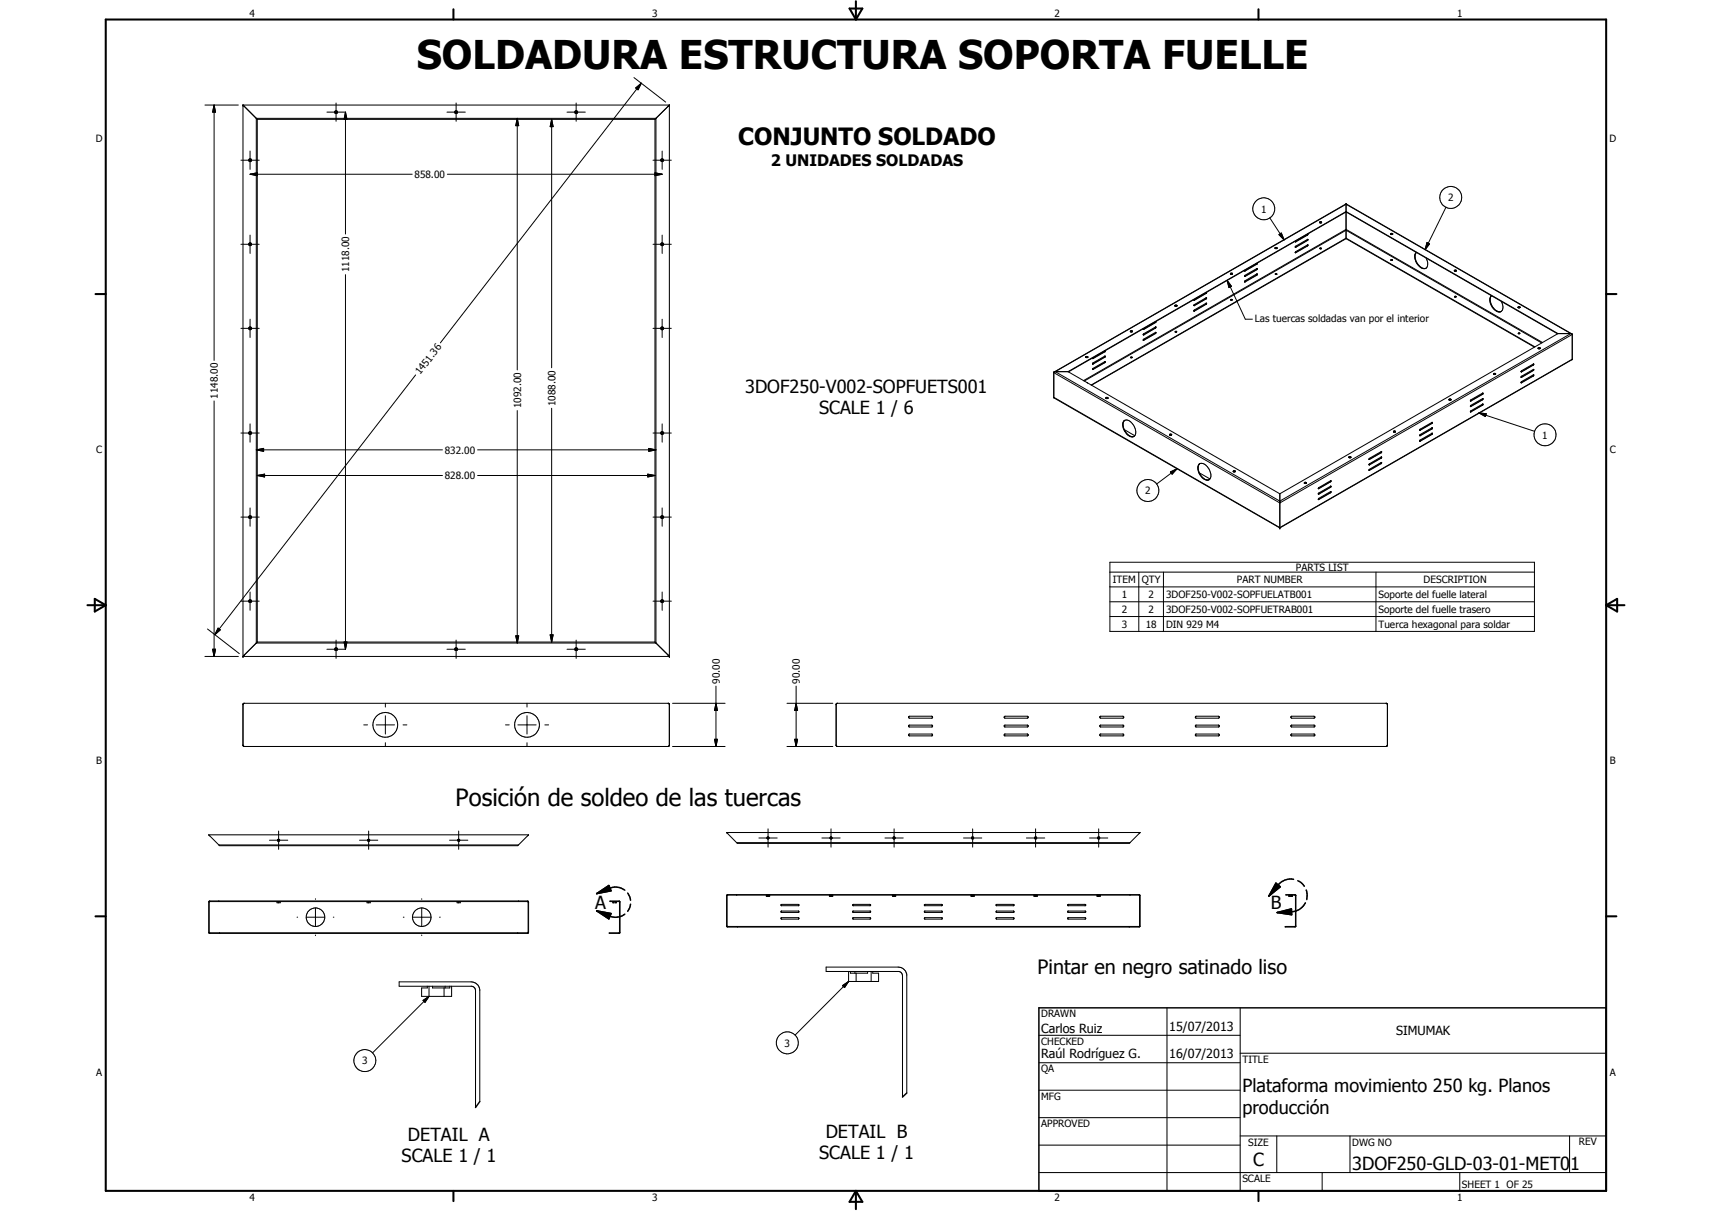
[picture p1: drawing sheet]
<svg xmlns="http://www.w3.org/2000/svg" width="594mm" height="420mm" viewBox="0 0 594 420" stroke-linecap="round" stroke-linejoin="round" font-family="sans-serif">
<g fill="none" stroke="#000" stroke-width=".35">
<path d="M71.1 36.4h11.6M74.3 36.4l.5 2.5h-1zM74.3 36.4v88.7M84.3 36.4v191.4M84.3 36.4l5 5M84.3 36.4h148M113.4 38.9h6.4M116.4 38.8l.3-.1 .2 .3-.4 .1zM116.6 35.7v6.4M119.9 38.9l.5 2.5h-1zM119.9 38.9v42.3M119.9 38.9l.5 2.5"/>
<path d="M119.9 38.9l-.5 2.5M155.1 38.9h6.4M158 38.8l.5-.1v.4h-.4zM158.3 35.7v6.4M158.5 38.7v.1M196.8 38.9h6.3M199.9 35.7v6.4M220 26.9l11 8.5M220.6 30.5l1.9-1.6-1.1 2.3zM222.5 28.9l-69.7 90.1M232.3 36.4v191.4M232.3 36.4l-4.7 4.7"/>
<path d="M83.6 55.6h6.4M86.8 52.4v6.4M89.3 41.4v181.4M89.3 41.4h138M89.3 59.9l-2.5 .6M179.5 41.1l.5 2.5h-1zM179.5 41.1v87.3M191.4 41.4l.5 2.5h-1zM191.4 41.4v86.2M226.6 55.6h6.4M227.3 59.9l2.5 .6-2.5 .5zM227.3 41.4v181.4"/>
<path d="M227.3 59.9l2.5 .6M227.6 41.1l-.3 .3M227.6 41.1v182M227.6 41.1h-138.7v182h138.7M229.8 52.4v6.4M86.8 60.5l2.5-.6v1.1zM86.8 60.5h56.2M86.8 60.5l2.5 .5M155.2 60.5h74.6M229.8 60.5l-2.5 .5M440.6 75.6l5 7.6M457.9 77.2l.2-.2 .5 .2"/>
<path d="M458 77.1h.6l-.4 .3zM458.1 77.3h.4M467.1 70.7v12.1M467.1 70.7l-101.3 58.4M467.1 70.7l78.3 45.1M501.8 71.9l-7.3 14.7M83.6 84.8h6.4M86.6 84.5l.4 .1-.1 .4-.4-.2zM86.8 81.6v6.3M119.9 95.3v130M226.6 84.8h6.4M229.6 84.6l.3-.1 .1 .4-.3 .1z"/>
<path d="M229.8 81.6v6.3M425.8 97.3l1.5 2.1-.8 .4zM425.8 97.3l6.3 13.4h2.5M427 95h.7M427 95l.2 .2M427 95a.37 .37 0 0 1 .3-.3 .37 .37 0 0 1 .4 .3M427.1 95.1v.1M427.2 95l-.1 .1M427.2 95h.3M427.2 95.2h.3M427.5 95v.1M427.5 95.1v.1"/>
<path d="M427.7 95l-.2 .2M431.9 94h.1M431.9 94l.1 .1M431.9 97.7h.1M431.9 97.7l.1 .1M431.9 95.9h.1M431.9 93.8v.2M431.9 95.8l.1 .1M431.9 95.8v.1M432 97.5l-.1 .2M432 94v.1M432 97.4v.1"/>
<path d="M436 91.6l.1 .1M436 91.6l-4.1 2.4M436 93.5l-4.1 2.3M436 95.4l.1 .1M436 95.4l-4.1 2.3M436 93.5l.1 .1M436.1 91.7l-4.1 2.3M436.1 93.6l-4.1 2.3M436.1 95.5l.1-.5-4.2 2.4M436.1 95.5l-4.1 2.3M436.2 91.4l-.2 .2M436.2 95.1l-.2 .3"/>
<path d="M436.2 93.1l-.2 .4M436.2 95v.1M436.2 93.1l-4.2 2.4-.1 .4M436.2 93.1l-.1 .5M436.3 91.3l-.2 .4M442.5 86.1h.6M442.5 86.1l.2-.2 .4 .2M442.5 95.2h.6M442.5 95.2l.2-.2 .4 .2M442.6 86.2h.1M442.7 86.1l-.1 .1M442.7 86.1h.1"/>
<path d="M442.7 86.1l.3 .1M443 86.2h.1M443.8 81.4l.8-.5 1 2.3zM449.4 85.7h.1M449.4 85.7l.3 .1M449.4 87.6h.1M449.4 87.6l.1 .1M449.4 83.9h.3M449.5 83.7l-.1 .2M449.5 85.7l.2 .1M449.5 87.6l.2 .1M449.5 87.7h.1"/>
<path d="M449.5 83.8l.2 .1M449.5 83.8l-.1 .1M449.7 87.7h-.1M453.6 81.5l-4.1 2.3M453.6 83.4h.1M453.6 83.4l-4.1 2.3M453.6 85.3h.1M453.6 85.3l-4.1 2.3M453.6 81.5l.1 .1M453.7 81.6l-4 2.3M453.7 83.4l-4 2.4M453.7 85.3l-4 2.4"/>
<path d="M453.8 83.1l-.2 .3M453.8 84.9l-.2 .4M453.8 83l-4.1 2.4-.3 .3M453.8 83l-.1 .4M453.8 84.9l-.1 .4M453.8 84.9l-4.2 2.4-.2 .3M453.8 81.2l-.2 .3M453.8 81.2l-.1 .4M458 86.1l.3-.1 .2 .2-.3 .2zM458 86.3h.5M467.1 82.8l-88.4 50.8M467.1 82.8l65.4 37.6"/>
<path d="M482.6 81.2h.7M482.7 90.3l.1-.3 .4 .3M482.7 90.3h.5M482.7 81.3v.1M482.7 81.3l.4 .1M491.3 87.8a4.3 4.3 0 0 0 3.1 5.4M491.5 87.5a3.7 3.7 0 0 0 1.1 5 1.58 1.58 0 0 0 2.1 .7 1.58 1.58 0 0 0 .7-2.1l-.5-1.6M495.2 84.2l.9 .4-1.6 2zM504.6 94h.8M504.8 94l.4 .1M504.8 94v.1M505.4 94l-.2 .1"/>
<path d="M505.4 94l-.4-.3-.3 .1 .1 .2M83.6 113.9h6.4M86.6 113.7h.4l-.1 .5-.4-.2zM86.8 110.7v6.4M226.6 113.9h6.4M229.6 113.7h.3l.1 .4-.3 .1zM229.8 110.7v6.4M392.3 115.1l.3-.4 .4 .4M392.3 115.1h.7M392.3 115.1h.1M392.3 115.1h.5M392.4 115.1h.1"/>
<path d="M392.4 115.1h.4M392.8 115.1h.1M393 115.1h-.2M396.7 114.2h.1M396.7 114.2l.2 .1M396.7 118l.2 .1M396.7 116.1h.1M396.7 116.1l.2 .1M396.7 114v.2M396.8 114.2l.1 .1M396.8 118l.1 .1M396.8 118h-.1"/>
<path d="M396.8 116.1l.1 .1M400.8 111.9h.2M400.8 111.9l-4 2.3M400.8 113.8l-4 2.3M400.8 115.7l-4 2.3M400.8 115.7h.2M400.8 113.8h.2M400.9 115.6l-.1 .1M401 111.6l-.2 .3M401 113.4l-.2 .4M401 115.3l-.1 .3M401 113.8l.1-.4-4.3 2.4-.1 .3"/>
<path d="M401 115.3v.4M401 111.9l-4.1 2.4M401 115.3l-4.1 2.3-.2 .4M401 115.7l-4.1 2.4M401 113.8l-4.1 2.4M401.1 111.5l-.1 .4M407.7 106.1h.7M407.7 106l.5-.2 .2 .4-.4 .1zM407.8 115.1l.4 .1M407.8 115.1h.1M407.8 115.1l.4-.2 .1 .3M408.3 115.1l-.5 .1"/>
<path d="M408.3 106.2l-.4 .1M408.3 115.1v.1M408.3 115.2h-.1M414.3 106h.2M414.3 107.8v.1M414.3 107.9h.1M414.3 107.9h.2M414.3 104.1h.1M414.3 104.1l.2 .1M414.3 103.9v.2M414.4 106h.1M414.4 106h-.1"/>
<path d="M414.4 107.9h.1M414.4 104.1l.1 .1M418.4 101.7l-4 2.4M418.4 103.6l.1 .1M418.4 103.6l-4 2.4M418.4 105.5l-4 2.4M418.4 105.5l.1 .1M418.4 101.7l.1 .1M418.5 101.8l-4 2.4M418.5 103.3v.4M418.5 103.7l-4 2.3M418.5 103.3l-4.1 2.4-.1 .3"/>
<path d="M418.5 105.2l-4.2 2.6M418.5 105.2l.2 .1M418.5 105.6l-4 2.3M418.6 103.3l-.2 .3M418.6 105.2l-.2 .3M418.6 101.5l-.2 .2M418.7 101.4l-.2 .4M418.7 105.3h.1M418.7 105.3l-.2 .3M427.1 104.1h.5M427.1 104v.1M427.1 104l.2-.2 .3 .3"/>
<path d="M504.8 103h.5M504.8 102.9l.4-.1 .1 .2-.3 .1zM517.3 102.7l.3-.1a4 4 0 0 0 3.1 5.5h.2a2.97 2.97 0 0 1-3.5-2.3 3.1 3.1 0 0 1-.1-3.1zM520.9 104.6a2.8 2.8 0 0 1 0 3.5M526.7 106.7h.8M526.8 106.7h.7M526.8 106.7l.2-.3 .5 .3M526.8 115.7l.3-.2 .3 .2M526.8 115.7h.6M526.9 115.7h.5M527.3 106.7l-.4 .1M527.3 106.7h.1"/>
<path d="M527.3 106.7v.1M535 119l-67.9-39.1-90.8 52.3M535.3 118.8l-68.2-39.2-91.1 52.5M540.5 115.8l-73.4-42.3-96.4 55.5M540.6 115.7l4.8 .1M540.6 115.7l-96.5 55.6M540.6 115.7l-73.5-42.3-96.5 55.5M545.4 115.8l.2 .2M545.6 116v8.7M545.6 116l-101.5 58.5-78.4-45.2M74.3 139.1v88.7M144.2 130.1l-69.7 90.1"/>
<path d="M366.2 128.9h4.4M366.2 128.9l100.9-58 78 44.8-101 58.2zM366.2 128.9l-.5 .3 .1 8.9 78.3 45.1M370.6 128.9l73.5 42.4M376.8 124h.7M376.8 124l.2 .1M376.8 124l.3-.3 .4 .3M376.9 124v.1M377 124l.4 .1M377 124h-.1M377.2 132.8l.2 .1M377.4 124l-.4 .1"/>
<path d="M377.5 124h-.1M379.1 126.2h.1M379.1 126.2l.2 .1M379.1 124.2v.2M379.1 128.1h.1M379.1 128.1l.2 .1M379.1 124.4h.2M379.2 126.2l.1 .1M379.2 128.1l.1 .1M379.2 124.3l.1 .1M379.2 124.3l-.1 .1M383.2 122l-4 2.3"/>
<path d="M383.2 123.9l.2 .1M383.2 123.9l-4 2.3M383.2 125.8l.2 .1M383.2 125.8l-4 2.3M383.2 122l.2 .1M383.4 124l-4.1 2.3M383.4 125.9l-4.1 2.3M383.4 122.1l-4.1 2.3M383.4 123.6l-.2 .3M383.4 125.4l-.2 .4M383.4 121.8l-.2 .2M383.4 123.5l-4.1 2.4-.2 .3"/>
<path d="M383.4 123.5v.5M383.4 125.4v.5M383.4 125.4l-4.1 2.4-.2 .3M383.5 121.7l-.1 .4M383.7 138.2h.8M383.7 138.2l.4-.4 .4 .4M383.9 138.3h.4M392.3 124.1h.5M392.3 124.1l.2-.2 .3 .2M502.8 138.7h.7M502.8 138.7l.2-.3 .5 .3M503 138.8h.1"/>
<path d="M503 138.8h.4M503.4 138.8h.1M510.2 139.1h.1M510.3 139.1l.1 .1M510.3 139.1h.1M510.3 139.1h-.1M510.4 139.1v.1M514.3 136.7l-4 2.4M514.3 136.7l.2 .1M514.3 138.6l-4 2.4M514.3 138.6l.2 .1M514.5 136.8l.1-.4-4.2 2.3-.2 .4"/>
<path d="M514.5 138.7l.1-.4-4.2 2.3-.2 .4M514.5 136.8l-4.1 2.3M514.5 138.7l-4.1 2.4M514.5 136.4l-.2 .3M514.5 138.3l-.2 .3M518.3 129.8h.7M518.3 129.8l.2-.3 .5 .3M518.4 129.9h.4M527.8 130.9h.2M527.8 128.9h.1M527.8 130.9h.1M527.8 132.8h.1"/>
<path d="M527.8 128.9l.2 .1M527.9 130.9h.1M527.9 132.7l.1 .1M527.9 132.7l-.1 .1M527.9 128.9l.1 .1M528 132.8h-.1M532 126.6l-4.1 2.3M532 128.5l.1 .1M532 128.5l-4.1 2.4M532 130.4l.1 .1M532 130.4l-4.1 2.3M532 126.6l.1 .1"/>
<path d="M532.1 130.5l.1-.5-4.2 2.4-.2 .4M532.1 128.6l-4.1 2.3M532.1 130.5l-4.1 2.3M532.1 126.7l-4.1 2.3M532.1 128.1l-4.2 2.5-.1 .3M532.1 128.1l.1 .1M532.1 128.1l-.1 .4M532.1 126.3l-.1 .3M532.1 130l-.1 .4M532.2 128.2h.1M532.2 126.4l-4.4 2.5M532.2 126.4h.1"/>
<path d="M532.2 128.2l-.1 .4M532.2 126.4l-.1 .3M532.6 120.4l-65.5-37.8-88.5 51M533.7 120.9h.7M533.7 120.9l.4-.3 .3 .3M533.7 120.9h.2M533.9 120.9v.1M533.9 120.9l.4 .1M534.4 120.9h-.5M545.5 124.8l-101.4 58.4M545.6 124.7l-.1 .1M545.6 124.6l-101.5 58.4-78.4-45.2"/>
<path d="M83.6 150.2h6.4M86.8 147.1v6.3M88.9 156.1l2.6-.5v1zM88.9 156.1h64.6M165.7 156.1h61.9M179.5 142.5v80.6M191.4 141.6v81.2M225.1 155.6l2.5 .5-2.5 .5zM226.6 150.2h6.4M229.8 147.1v6.3M390 146.2a4.2 4.2 0 0 0 3.3 5.3l.2-.1M390.1 146a2.54 2.54 0 0 1 3.3 1.6 2.94 2.94 0 0 1 0 3.9 3.7 3.7 0 0 1-3.8-3.8l.1-1z"/>
<path d="M390.1 149.1l3.7 2.1M405.8 150.9h.8M406 151h.4M406.5 150.7l-.4-.1-.3 .3M406.5 150.7h.1M406.6 150.7v.2M468.1 158.7h.6M468.1 158.7l.1 .1M468.1 158.5v.2M468.2 158.5h.5M468.2 158.8h.5M468.2 158.5h-.1"/>
<path d="M468.2 158.8h.4M468.7 158.5h.1M468.7 158.5v.2M468.7 158.7v.1M475.1 159.4h.1M475.1 159.3l.1 .1M475.1 159.3v.1M479.2 157l.1 .1M479.2 157l-4.1 2.3M479.2 158.9l-4.1 2.3M479.2 158.9l.1 .1M479.3 156.7l-4.1 2.3-.1 .4"/>
<path d="M479.3 158.5l-4.1 2.4-.1 .3M479.3 157.1l-4.1 2.3M479.3 158.5v.5M479.3 159l-4.1 2.3M479.3 156.6l-.1 .4M479.3 158.5l-.1 .4M479.4 156.6l-.1 .1M479.4 156.6h.1M479.4 156.6l-.1 .5M483.5 149.7l.2 .2M483.6 149.8l.1-.3 .5 .3M483.7 149.7l.5 .1"/>
<path d="M483.7 149.7h-.1M483.7 149.8v.1M483.7 149.8l.4 .1M484.2 149.8l-.5 .1M492.6 151.1l.2 .1M492.6 151.1h.1M492.6 153l.2 .1M492.6 149.2l.1 .1M492.6 149.2h.1M492.7 151.1l.1 .1M492.7 153l.1 .1M492.7 153h-.1"/>
<path d="M492.7 149.3h.1M492.7 149.2l.1 .1M492.8 149.3h.1M496.8 148.8h.1M496.8 148.8l-4.1 2.3M496.8 150.7l-4.1 2.3M496.8 150.7h.1M496.8 146.9h.1M496.8 146.9l-4.1 2.3M496.9 146.6l-4.1 2.3-.2 .3M496.9 146.9l-4.1 2.4M496.9 148.4l-4.1 2.3-.2 .4"/>
<path d="M496.9 148.8l-4.1 2.4M496.9 148.4v.4M496.9 150.7l-4.1 2.4M496.9 150.3l-4.1 2.4-.2 .3M496.9 146.5v.4M496.9 150.3v.4M496.9 148.4l-.1 .4M496.9 146.5l-.1 .4M496.9 150.3l-.1 .4M496.9 146.5v.1M510.2 142.9h.1M510.2 141l.2 .1"/>
<path d="M510.2 141h.1M510.3 142.9h.1M510.3 141l.1 .1M510.4 141.1h.1M513.2 143.3l2.5 .3-.3 .9zM513.2 143.3l19.3 6.3M514.3 140.5l.2 .1M514.3 140.5l-4 2.4M514.5 140.6l-4.1 2.3M514.5 140.2l-.2 .3M514.6 140.2l-4.2 2.3-.2 .4M514.6 140.2l-.1 .4"/>
<path d="M83.6 179.4h6.4M86.8 176.2v6.4M89.3 165l2.5-.5v1zM89.3 165h64.2M165.7 165h61.6M224.8 164.5l2.5 .5-2.5 .5zM226.6 179.4h6.4M229.8 176.2v6.4M406.1 163.7l2.3-1.1-1.7 1.9zM408.4 162.6l-7 5.3M416.1 161a4.1 4.1 0 0 0 2.6 5.6l.6-.1M416.2 161a2.47 2.47 0 0 1 3.3 1.6l.7 2-.3 1.6"/>
<path d="M416.2 161a4.2 4.2 0 0 0 2.9 5.5M416.2 164.1l3.7 2.1M419.6 166.4l-.4 .2M419.9 166.2l-.4 .3M427.9 163.6h.7M427.9 163.6h.8M427.9 163.6l.3-.3 .4 .1v.2M428.1 163.7h.1M428.1 163.7h.4M428.5 163.7h.1M444.1 171.3v11.9M452.6 167.6h.7"/>
<path d="M452.6 167.6l.4-.3 .3 .3M452.7 167.7h.4M452.7 167.7h.1M453.1 167.7h.1M457.4 171.4h.3M457.4 169.4v.1M457.4 171.4h.1M457.4 173.3l.1 .1M457.4 169.5h.3M457.4 169.5h.1M457.5 171.4h.2M457.5 173.4h.1"/>
<path d="M457.5 173.2l.2 .1M457.5 173.2l-.1 .1M457.5 169.5h.2M457.7 173.3l-.1 .1M461.6 167.1l-4.1 2.4M461.6 169l.1 .1M461.6 169l-4.1 2.4M461.6 170.9l-4.1 2.3M461.6 170.9l.1 .1M461.6 167.1l.1 .1M461.7 171l.1-.4-4.1 2.3-.3 .4M461.7 169.1l-4 2.3"/>
<path d="M461.7 171l-4 2.3M461.7 167.2l-4 2.3M461.8 168.7l-4.1 2.3-.3 .4M461.8 166.8l-.2 .3M461.8 168.7h.1M461.8 168.7l-.2 .3M461.8 170.6l-.2 .3M461.9 166.9h.1M461.9 168.7l-.2 .4M461.9 166.9l-4.5 2.5M461.9 166.9l-.2 .3M475.1 163.1h.1"/>
<path d="M475.1 163.1l.1 .1M475.1 161.2l.1 .1M475.1 161.2h.1M479.2 160.8l.1 .1M479.2 160.8l-4.1 2.3M479.3 160.4v.5M479.3 160.4l-4.2 2.7M479.3 160.9l-4.1 2.3M479.3 160.4l-.1 .4M385.1 195.1h147.4v24h-147.4zM385.1 198.5h147.4M395.2 198.5v20.6"/>
<path d="M403.7 198.5v20.6M477.5 198.5v20.6M72 218.2l11.1 8.6M75.7 217.9l.7 .6-1.9 1.7zM83.6 208.6h6.4M86.6 208.3l.4 .1-.1 .4-.4-.1zM86.8 205.4v6.4M226.6 208.6h6.4M229.6 208.4l.3-.1 .1 .4-.3 .1zM229.8 205.4v6.4M385.1 208.8h147.4M385.1 203.6h147.4"/>
<path d="M385.1 213.9h147.4M71.1 227.8h11.6M73.8 225.3h1l-.5 2.5zM84.3 227.8h148M89.3 222.8l-5 5M89.3 222.8h138M113.4 225.3h6.4M116.4 225.1l.3-.1 .2 .3-.4 .2zM116.6 222.1v6.3M119.4 222.8h1l-.5 2.5zM119.4 222.8l.5 2.5M120.4 222.8l-.5 2.5"/>
<path d="M155.1 225.3h6.4M158.3 222.1v6.3M179 220.6h1l-.5 2.5zM190.9 220.3h1l-.5 2.5zM196.8 225.3h6.3M199.9 225a.29 .29 0 0 1 .4 .2 .29 .29 0 0 1-.3 .3 .29 .29 0 0 1-.3-.4zM199.9 222.1v6.3M227.3 222.8l.3 .3M227.6 223.1l4.6 4.6M232.2 227.7l.1 .1M248.4 238v21M276.3 238v21"/>
<path d="M84.4 244.2l.3-.2h147.2l.4 .3v14.3l-.5 .4h-147l-.5-.4zM126.2 251.5h1.3M130.5 251.5h6.4M133.7 244v1.3M133.7 248.3v6.4M133.7 257.7v1.3M139.9 251.5h1.3M175.4 251.5h1.3M179.7 251.5h6.3M182.9 244v1.3M182.9 248.3v6.4M182.9 257.7v1.3"/>
<path d="M189.1 251.5h1.3M233.4 244h18.2M233.4 259h18.2M247.9 256.5h1.1l-.6 2.5zM248.4 244l.6 2.5h-1.1zM273.1 244h15.9M273.1 259h15.9M275.8 256.5h1l-.5 2.5zM276.3 244l.5 2.5h-1zM290.2 244.2l.3-.2h190.6l.3 .5v14l-.5 .5h-190.3l-.5-.4zM315.3 251.8l8.1-.2 .2 .3-.2 .3h-7.9zM315.4 248.6l7.9-.1 .3 .3-.3 .4h-7.7l-.3-.2z"/>
<path d="M315.4 254.8l8-.1 .2 .3-.2 .3h-7.9zM348.5 251.8l8.1-.2 .2 .4-.2 .2h-7.9zM348.6 248.6l7.8-.1 .4 .5-.4 .2h-7.6l-.3-.2zM348.6 254.8l8-.1 .2 .4-8.1 .2zM381.7 248.6l7.9-.1 .4 .3-.4 .4h-7.6l-.3-.2zM381.7 251.7l8.1-.1 .2 .3-.2 .3h-8zM381.7 254.8l8.1-.1 .2 .3-.2 .3h-8zM414.9 248.6l7.9-.1 .3 .5-.3 .2h-7.7l-.3-.2zM414.9 251.7l8-.1 .2 .4-.2 .2h-7.9zM414.9 254.8l8-.1 .2 .4-8.1 .2zM448 251.8l8-.2 .3 .4-.3 .2h-7.9zM448 248.6l7.9-.1 .4 .5-.4 .2h-7.6l-.3-.2z"/>
<path d="M448 254.8l8-.1 .3 .4-8.2 .2zM72.4 289.6v.1M72.4 289.7l111-.1-3.7 3.8h-103.5zM75.9 293.2h104M93.5 291.5h6.4M96.6 291.3l.3 .1-.1 .3h-.2zM96.7 288.3v6.4M124.7 291.5h6.4M127.8 291.3l.3 .1-.1 .3h-.2zM127.9 288.3v6.4M156 291.5h6.3M159 291.3l.3 .1v.3h-.3z"/>
<path d="M159.2 288.3v6.4M252.1 288.8h143.5l-3.7 3.8h-136zM255.6 292.4h136.5M263.3 290.7h6.4M266.4 290.6h.3l-.1 .3zM266.5 287.6v6.3M285.2 290.7h6.3M288.2 290.6h.4v.2l-.3 .1zM288.4 287.6v6.3M288.5 290.6h.1M307.1 290.7h6.3M310 290.4h.5l-.1 .7-.4-.1z"/>
<path d="M310.1 290.6l.4 .1-.2 .3zM310.3 287.6v6.3M334.3 290.7h6.4M337.4 290.6h.3l-.2 .4zM337.4 290.6h-.1M337.5 287.6v6.3M356.2 290.7h6.3M359.2 290.6h.4v.2l-.3 .1zM359.4 287.6v6.3M378.1 290.7h6.3M381.1 290.4h.4l-.1 .7-.5-.2zM381.1 290.6l.4 .1-.3 .3z"/>
<path d="M381.2 287.6v6.3M72.6 312.7l110.6-.1 .2 .4v10.5l-.2 .3h-110.5l-.3-.2zM72.7 312.8v10.8h110.4l.1-10.8M72.7 312.8h110.4M72.7 312.8h.1M75.9 312.6v.2M96.1 312.8v.4h1.1v-.4M96.3 312.8h.1M96.7 312.8v.4M97 312.8h.1M97.1 312.8h.1M103.1 318.2h.2"/>
<path d="M106.3 318.2h6.3M109.5 311.8v.2M109.5 315v6.4M115.6 318.2h.3M127.4 312.8v.4h1.1v-.4M127.5 312.8h.1M127.9 312.8v.4M128.3 312.8h.1M139.9 318.2h.3M143.2 318.2h6.3M146.3 311.8v.2M146.3 315v6.4"/>
<path d="M152.5 318.2h.3M158.6 312.8v.4h1.1v-.4M158.7 312.8h.1M159.2 312.8v.4M159.5 312.8h.1M159.6 312.8h.1M179.9 312.6v.2M183.1 312.8h.1M211.7 312.6h3.2l.3 .4v10.5l-.3 .3h-3.5v-.2h3.6v-10.7l-3.3-.1zM212.9 312.8v.4M213.1 312.8h.1M213.6 312.8v.4"/>
<path d="M213.6 312.8h.1M213.9 312.8h.1M213.9 312.8v.4h-1.3v-.4M252.2 310.6l143.1-.2 .3 .4v10.5l-.3 .3h-142.8l-.4-.2zM252.3 310.7l143-.1 .1 10.8h-143zM255.6 310.4v.2M265.9 310.6v.4h1.2v-.4M266.1 310.6h.1M266.4 310.6h-.5M266.5 310.6v.4M266.7 310.6h.4M266.9 310.6h.1"/>
<path d="M271.1 313.9l5.9-.1 .2 .3-6.1 .1zM271.1 316.1h6l.1 .3-5.9 .2zM271.1 318.5l5.9-.1 .2 .3-.2 .2h-5.7zM287.8 310.6v.4h1.2v-.4M287.9 310.6h.1M288 310.6h.1M288.2 310.6h-.4M288.4 310.6v.4M288.5 310.6h.5M288.7 310.6h.1M288.8 310.6h.1M295.9 318.6l6-.2 .2 .3-.2 .2h-5.8z"/>
<path d="M295.9 313.9l6-.1 .2 .3-6.1 .1zM295.9 316.1h6.1l.1 .3-6 .2zM309.7 310.6v.4h1.1v-.4M309.8 310.6h.1M309.9 310.6h.1M310.1 310.6h-.4M310.3 310.6v.4M310.4 310.6h.4M310.6 310.6h.1M320.8 313.9l6-.1 .2 .3-6.1 .1zM320.8 316.1h6l.2 .3-6 .2zM320.8 318.5l6-.1 .2 .3-.2 .2h-5.8z"/>
<path d="M337 310.6v.4h1.1v-.4M337.1 310.6h.1M337.4 310.6h-.4M337.5 310.6v.4M337.6 310.6h.5M337.9 310.6h.1M345.7 313.9l5.9-.1 .3 .3-6.1 .1zM345.7 316.1h6l.2 .3-6 .2zM345.7 318.5l5.9-.1 .3 .3-.3 .2h-5.7zM358.8 310.6v.4h1.2v-.4M358.9 310.6h.1M359.2 310.6h-.4"/>
<path d="M359.4 310.6v.4M359.5 310.6h.5M359.7 310.6h.1M359.8 310.6h.1M370.5 313.9l6-.1 .3 .3-6.2 .1zM370.5 316.1h6.1l.2 .3-6.1 .2zM370.5 318.5l6-.1 .3 .3-.3 .2h-5.8zM380.7 310.6v.4h1.1v-.4M380.8 310.6h.1M381.1 310.6h-.4M381.2 310.6v.4M381.4 310.6h.4"/>
<path d="M381.6 310.6h.1M381.7 310.6h.1M392.1 310.4v.2M395.4 310.6v.1M446.2 310.4h3.1l.4 .2v10.8l-.4 .2h-3.3v-.2h3.5v-10.7zM447.2 310.6v.4h1.3v-.4h-.2M447.3 310.6h.7M447.5 310.6v.4M448.2 310.6v.4M72.5 323.7l.1 .1M76.2 323.6v.2M109.5 324.4v.2"/>
<path d="M146.3 324.4v.2M179.7 323.6v.2M255.9 321.4v.2M294.5 337.1v3.4M295.1 337.1v.6h6v-.6M296.7 337.1v.6M297.1 337.7v2.8M302.3 337.1v3.4M302.8 337.1v.6h2.1v2.8h-10.4M391.9 321.4v.2M146.8 347.1l2.1-1.4-1.4 2.1zM148.3 342.2v.6h-2v2.9h10.4v-3.5"/>
<path d="M148.9 342.2v3.5M148.9 345.7l-19.6 19.6M150.1 342.2v.6h6v-.6M154.1 342.8v2.9M154.5 342.2v.6M292.3 342l2.2-1.5-1.4 2.1zM294.5 340.5l-18.6 18.7M360.5 359.2h69.9M405 349.7v63.5M430.4 349.7v63.5M314.7 379.2v-41a3 3 0 0 0-3-2.7h-25v1.6h25.2a1.47 1.47 0 0 1 1.3 1.4v42.1M360.5 368.7h69.9"/>
<path d="M360.5 378.2h69.9M430.4 365.4h127M166.5 382.2v-38.9a3 3 0 0 0-3-2.6h-25v1.5h25.2a1.47 1.47 0 0 1 1.3 1.5v40.6M360.5 387.8h69.9M360.5 397.3h69.9M430.4 394.1h127M443.1 394.1v12.7M468.5 394.1v12.7M544.7 394.1v12.7M360.5 406.8h196.9M458.8 406.8v6.4M506.6 406.8v6.4"/>
<circle cx="116.6" cy="38.9" r=".5"/>
<circle cx="158.3" cy="38.9" r=".51"/>
<circle cx="200" cy="38.9" r=".52"/>
<circle cx="200" cy="38.9" r=".25"/>
<circle cx="86.8" cy="55.6" r=".28"/>
<circle cx="86.8" cy="55.6" r=".5"/>
<circle cx="229.8" cy="55.6" r=".26"/>
<circle cx="229.8" cy="55.6" r=".5"/>
<circle cx="438.5" cy="72.5" r="3.8"/>
<circle cx="503.4" cy="68.5" r="3.8"/>
<circle cx="86.8" cy="84.8" r=".5"/>
<circle cx="229.8" cy="84.7" r=".51"/>
<circle cx="483" cy="81.2" r=".34"/>
<circle cx="86.8" cy="113.9" r=".5"/>
<circle cx="229.8" cy="113.9" r=".51"/>
<circle cx="86.8" cy="150.3" r=".26"/>
<circle cx="86.8" cy="150.3" r=".52"/>
<circle cx="229.8" cy="150.3" r=".26"/>
<circle cx="229.8" cy="150.3" r=".51"/>
<circle cx="536.1" cy="150.8" r="3.8"/>
<circle cx="86.8" cy="179.4" r=".51"/>
<circle cx="86.8" cy="179.4" r=".28"/>
<circle cx="229.8" cy="179.4" r=".28"/>
<circle cx="229.8" cy="179.4" r=".52"/>
<circle cx="398.3" cy="170.2" r="3.8"/>
<circle cx="86.8" cy="208.6" r=".5"/>
<circle cx="229.8" cy="208.6" r=".51"/>
<circle cx="116.6" cy="225.2" r=".51"/>
<circle cx="158.3" cy="225.2" r=".28"/>
<circle cx="158.3" cy="225.2" r=".49"/>
<circle cx="200" cy="225.3" r=".51"/>
<circle cx="133.7" cy="251.5" r="4.3"/>
<circle cx="182.9" cy="251.5" r="4.3"/>
<circle cx="96.7" cy="291.5" r=".39"/>
<circle cx="127.9" cy="291.5" r=".39"/>
<circle cx="159.2" cy="291.5" r=".38"/>
<circle cx="266.5" cy="290.7" r=".39"/>
<circle cx="288.4" cy="290.7" r=".38"/>
<circle cx="337.5" cy="290.7" r=".39"/>
<circle cx="359.4" cy="290.7" r=".39"/>
<circle cx="109.5" cy="318.2" r="3.2"/>
<circle cx="146.3" cy="318.2" r="3.2"/>
<circle cx="126.6" cy="368" r="3.8"/>
<circle cx="273.2" cy="361.8" r="3.8"/>
</g>
<g fill="#000">
<circle cx="84.3" cy="36.4" r=".18"/>
<circle cx="232.3" cy="36.4" r=".18"/>
<circle cx="467.1" cy="70.7" r=".18"/>
<circle cx="444.1" cy="183.2" r=".18"/>
<circle cx="84.3" cy="227.8" r=".18"/>
<circle cx="232.3" cy="227.8" r=".18"/>
<circle cx="453.5" cy="311.8" r=".25"/>
</g>
<g fill="none" stroke="#000" stroke-width=".51">
<path d="M207 310l4.3-2.8 .7 1.9zM207 316l5 .9-.7 1.9zM207 316l4.7 1.9a5.2 5.2 0 0 0 5.1-.7M216.8 308.9a5.3 5.3 0 0 0-5.1-.8l-4.7 1.9M217.8 309.8l1 2.5M218.8 313.7l-.3 1.2-.7 1.3M442.8 306.4l1.5 1.3-4 3.2zM443.2 316.6l4.9-1.3 .1 2.1zM448.9 305.1a5.6 5.6 0 0 0-5.4 1.9l-3.2 3.9M450.3 305.6l1 .5 1.3 1.4M453 313.2a5.7 5.7 0 0 1-4.8 3.2l-5 .2M453.3 308.8l.3 1.2-.1 1.8"/>
<path d="M360.5 349.7h196.9v63.5h-196.9zM314.7 379.2l-1.5 1.4M166.5 382.2l-1.5 2.1"/>
</g>
<g fill="none" stroke="#000" stroke-width=".71">
<path d="M36.7 6.8h520.7v406.4h-520.7zM157.3 3.2v3.6M294.8 3h4.4l-2.2 3.8zM297 .4v6.4M436.7 3.2v3.6M33.1 102h3.6M557.4 102h3.5M30.3 210h6.4M32.9 207.8l3.8 2.2-3.8 2.2zM557.4 210h6.3M557.4 210l3.8-2.2v4.4zM33.1 317.9h3.6"/>
<path d="M557.4 317.9h3.5M157.3 413.2v3.5M297 413.2v6.3M297 413.2l2.2 3.8h-4.4zM436.7 413.2v3.5"/>
</g>
<g fill="#000">
<path d="M74.3 36.4l.5 2.5h-1zM220.6 30.5l1.9-1.6-1.1 2.3zM86.8 60.5l2.5-.6v1.1zM119.9 38.9l.5 2.5h-1zM179.5 41.1l.5 2.5h-1zM191.4 41.4l.5 2.5h-1zM227.3 59.9l2.5 .6-2.5 .5zM425.8 97.3l1.5 2.1-.8 .4zM443.8 81.4l.8-.5 1 2.3zM495.2 84.2l.9 .4-1.6 2zM88.9 156.1l2.6-.5v1zM225.1 155.6l2.5 .5-2.5 .5z"/>
<path d="M513.2 143.3l2.5 .3-.3 .9zM89.3 165l2.5-.5v1zM224.8 164.5l2.5 .5-2.5 .5zM406.1 163.7l2.3-1.1-1.7 1.9zM75.7 217.9l.7 .6-1.9 1.7zM73.8 225.3h1l-.5 2.5zM119.4 222.8h1l-.5 2.5zM179 220.6h1l-.5 2.5zM190.9 220.3h1l-.5 2.5zM247.9 256.5h1.1l-.6 2.5zM248.4 244l.6 2.5h-1.1zM275.8 256.5h1l-.5 2.5z"/>
<path d="M276.3 244l.5 2.5h-1zM207 310l4.3-2.8 .7 1.9zM207 316l5 .9-.7 1.9zM442.8 306.4l1.5 1.3-4 3.2zM443.2 316.6l4.9-1.3 .1 2.1zM146.8 347.1l2.1-1.4-1.4 2.1zM292.3 342l2.2-1.5-1.4 2.1z"/>
</g>
<text font-size="13.7" x="144.6" y="23.8">SOLDADURA ESTRUCTURA SOPORTA FUELLE</text>
<g font-size="8.2">
<text x="256.2" y="50.2">CONJUNTO SOLDADO</text>
<text x="158.1" y="279.7">Posición de soldeo de las tuercas</text>
</g>
<text font-size="6.9" x="360" y="337.9">Pintar en negro satinado liso</text>
<g font-size="6.3">
<text x="258.6" y="136.2">3DOF250-V002-SOPFUETS001</text>
<text x="284.2" y="143.8">SCALE 1 / 6</text>
<text x="206.5" y="315.3">A</text>
<text x="440.9" y="315.5">B</text>
<text x="431.1" y="378.8">Plataforma movimiento 250 kg. Planos</text>
<text x="431.1" y="386.4">producción</text>
<text x="141.6" y="395.8">DETAIL A</text>
<text x="286.5" y="394.7">DETAIL B</text>
<text x="139.4" y="403.3">SCALE 1 / 1</text>
<text x="284.3" y="402.2">SCALE 1 / 1</text>
<text x="434.8" y="404.7">C</text>
<text x="469.2" y="406">3DOF250-GLD-03-01-MET01</text>
</g>
<text font-size="5.5" x="267.5" y="57.6">2 UNIDADES SOLDADAS</text>
<g font-size="4.4">
<text x="361.3" y="358.4">Carlos Ruiz</text>
<text x="405.7" y="357.7">15/07/2013</text>
<text x="484.5" y="359.1">SIMUMAK</text>
<text x="361.3" y="367.1">Raúl Rodríguez G.</text>
<text x="405.7" y="367.2">16/07/2013</text>
</g>
<g font-size="3.5">
<text x="86.6" y="5.8">4</text>
<text x="226.3" y="5.8">3</text>
<text x="365.9" y="5.8">2</text>
<text x="505.6" y="5.8">1</text>
<text x="33.3" y="49.4">D</text>
<text x="558.5" y="49.4">D</text>
<text x="143.8" y="61.8">858.00</text>
<text x="502.5" y="69.8">2</text>
<text x="437.6" y="73.7">1</text>
<text x="121.2" y="94.5" transform="rotate(-90 121.2 94.5)">1118.00</text>
<text x="435.4" y="111.7">Las tuercas soldadas van por el interior</text>
<text x="145.7" y="130.3" transform="rotate(-52 145.7 130.3)">1451.36</text>
<text x="75.6" y="138.3" transform="rotate(-90 75.6 138.3)">1148.00</text>
<text x="180.8" y="141.7" transform="rotate(-90 180.8 141.7)">1092.00</text>
<text x="192.7" y="140.9" transform="rotate(-90 192.7 140.9)">1088.00</text>
<text x="535.2" y="152.1">1</text>
<text x="33.4" y="157.3">C</text>
<text x="154.3" y="157.4">832.00</text>
<text x="558.6" y="157.3">C</text>
<text x="154.3" y="166.3">828.00</text>
<text x="397.4" y="171.5">2</text>
<text x="386.2" y="202.4">ITEM</text>
<text x="396.2" y="202.4">QTY</text>
<text x="429.2" y="202.4">PART NUMBER</text>
<text x="449.7" y="198.1">PARTS LIST</text>
<text x="494" y="202.4">DESCRIPTION</text>
<text x="389.2" y="207.5">1</text>
<text x="398.5" y="207.6">2</text>
<text x="404.7" y="207.6">3DOF250-V002-SOPFUELATB001</text>
<text x="478.4" y="207.6">Soporte del fuelle lateral</text>
<text x="389.2" y="212.6">2</text>
<text x="398.5" y="212.6">2</text>
<text x="404.7" y="212.6">3DOF250-V002-SOPFUETRAB001</text>
<text x="478.4" y="212.7">Soporte del fuelle trasero</text>
<text x="389.2" y="217.8">3</text>
<text x="397.6" y="217.8">18</text>
<text x="404.7" y="217.8">DIN 929 M4</text>
<text x="478.4" y="217.8">Tuerca hexagonal para soldar</text>
<text x="249.8" y="237.2" transform="rotate(-90 249.8 237.2)">90.00</text>
<text x="277.6" y="237.2" transform="rotate(-90 277.6 237.2)">90.00</text>
<text x="33.4" y="265.2">B</text>
<text x="558.6" y="265.2">B</text>
<text x="361.3" y="353">DRAWN</text>
<text x="272.3" y="363.1">3</text>
<text x="361.3" y="362.5">CHECKED</text>
<text x="125.7" y="369.3">3</text>
<text x="431.1" y="368.7">TITLE</text>
<text x="33.4" y="373.2">A</text>
<text x="361.3" y="372.1">QA</text>
<text x="558.6" y="373.2">A</text>
<text x="361.3" y="381.6">MFG</text>
<text x="361.3" y="391.1">APPROVED</text>
<text x="433.1" y="397.5">SIZE</text>
<text x="469.2" y="397.5">DWG NO</text>
<text x="547.9" y="397.4">REV</text>
<text x="431.1" y="410.2">SCALE</text>
<text x="507.3" y="412.3">SHEET 1 OF 25</text>
<text x="86.6" y="416.7">4</text>
<text x="226.3" y="416.7">3</text>
<text x="365.9" y="416.7">2</text>
<text x="505.6" y="416.7">1</text>
</g>
</svg>
